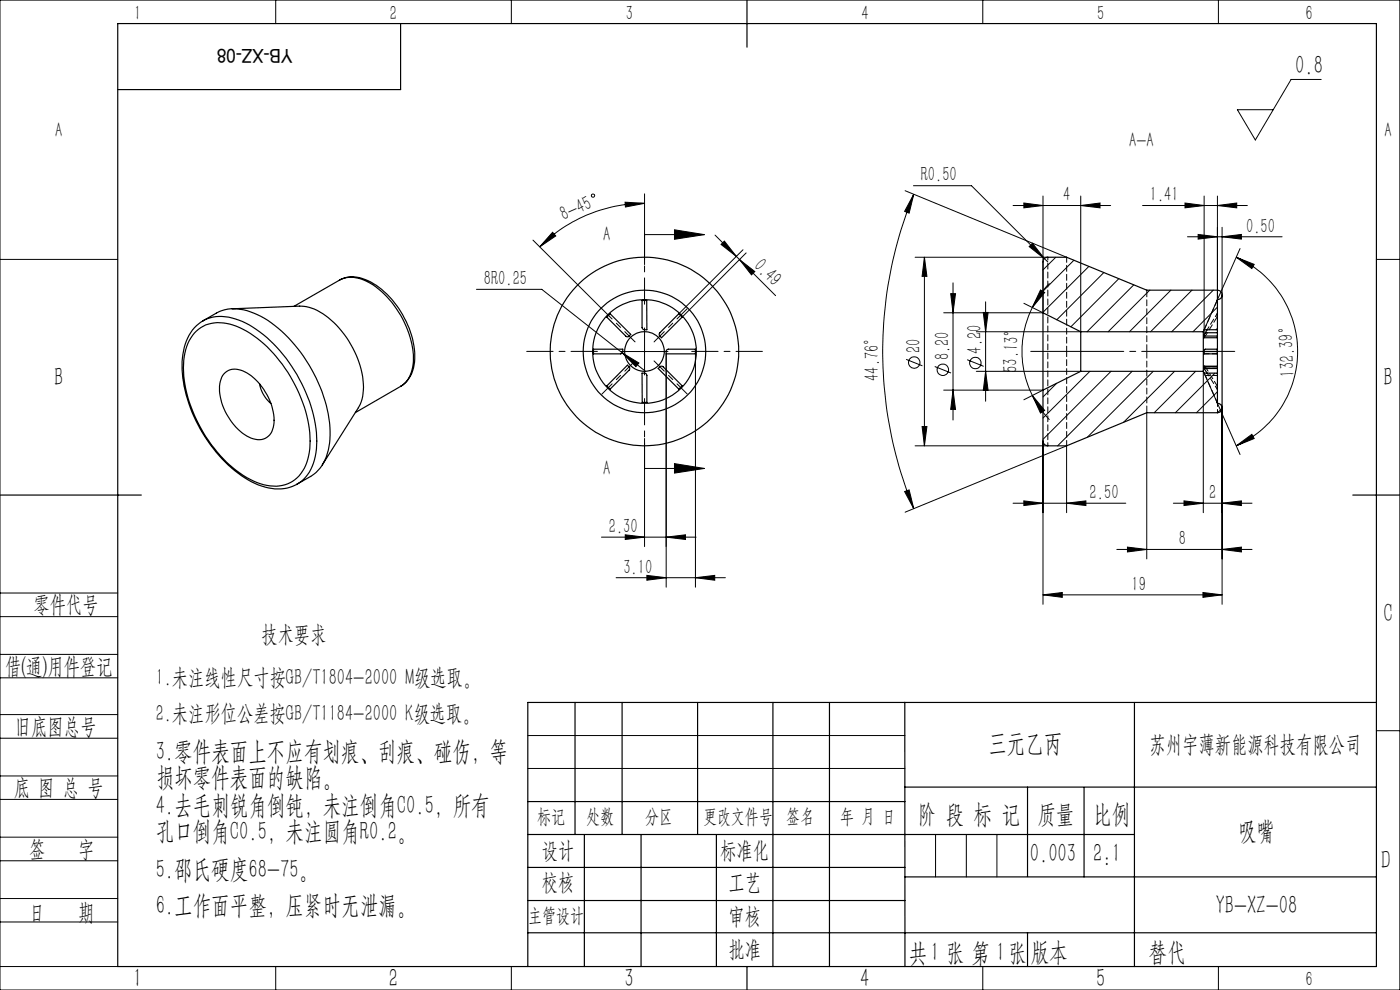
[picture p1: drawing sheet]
<svg xmlns="http://www.w3.org/2000/svg" width="297mm" height="210mm" viewBox="0 0 297 210" stroke-linecap="round" stroke-linejoin="round" font-family="sans-serif">
<g fill="none" stroke="#000" stroke-width=".21">
<path d="M0 0h297v210h-297zM58.5 0v5M108.5 0v5M208.5 0v5M258.5 0v5M280.3 16.9h-6.4l-7.6 12.8-3.8-6.4h7.6M193.8 39.4h12.3l15.4 15.4M0 55h25M113.1 50.9l14.6 14.6M117.2 49.3l.7 .8-3.4 2.3zM132.6 42.9l4.1 .2-4 .8zM136.7 43.1a31.5 31.5 0 0 0-22.2 9.3"/>
<path d="M136.7 49.8h12.7M136.7 41.1v15M143.1 48.7l6.3 1.1-6.3 1zM151.7 49.9l5.2 5.2M153 51.8l.7-.7 2.5 3.3zM156.9 55.1l7.6 7.6M156.9 55.1l3.2 2.5-.7 .7zM157.6 53l-13.6 13.6M158.3 53.6l-13.6 13.7M192 40.5l34.3 14.1M193.9 41.2l-1 4-1-.4zM193.9 41.2a87.6 87.6 0 0 0 0 66.7"/>
<path d="M194.1 54.6h28.2M196.1 54.6v40M196.1 54.6l.5 4h-1zM202.2 60v29.1M214.9 43.6h20.7M217.2 43.1l4.1 .5-4.1 .5zM218.3 52.3l.7-.7 2.5 3.2zM221.3 41.6v24.7M221.5 54.8l.8 .8M224 54.6l-2.7 2.6M227.8 55.2l-6.5 6.6M229.3 43.6l4.1-.5v1z"/>
<path d="M229.3 41.6v28.8h-22.2M231 56.5l-9.7 9.7M234.2 57.8l-10 10M237.3 59.1l-10.1 10.2M242.4 43.6h22.2M251.4 43.1l4 .5-4 .5zM251.9 50.2h20.1M254.2 49.7l4.1 .5-4.1 .5zM255.4 41.6v30M258.3 43.6l4.1-.5v1zM258.3 41.6v22.1M259.3 50.2l4-.5v1z"/>
<path d="M259.3 48.2v14.4M262.3 54.6l3.8 1.5-.5 .9zM262.3 54.6a21.9 21.9 0 0 1 13 20 21.9 21.9 0 0 1-13 20M263.1 52.7l-7.7 17.2M292 55h5M101.1 61.4h13.8l17.1 13.5M131.7 74.6h10M132 74.9l3.5 2.1-.6 .8zM132 74.9l5 3.9M136.7 69.6v9.9M141.3 75.1v49.5M147.5 75.1v49.5"/>
<path d="M192.2 76.2l3.5 1.4M198.3 77.7l3.5 1.4M200.2 66.3h21.1M201.7 62.3h1l-.5 4zM205.2 76.3l3.5 1.4M207.1 78.8h22.2M208.6 66.3h1l-.5 4.1zM209.1 78.8l.5 4h-1zM209.1 64v21.1M217.2 64.3l4.1 2M219 65.2a21 21 0 0 0 0 18.7M220.7 61.5l.9 .5-2.6 3.2z"/>
<path d="M222.6 60.1a20.3 20.3 0 0 0-3.6 5.1M231.2 78.8l-9.9 9.9M235.7 78.8l-14.4 14.4M240.2 78.8l-15.8 15.8M240.5 60.4l-9.9 10M243.9 61.6l-8.8 8.8M244.7 78.8l-14 13.9M248.4 61.6l-8.8 8.8M249.2 78.8l-10.9 10.8M252.9 61.6l-8.8 8.8M253.6 78.8l-8.7 8.8M255.3 78.8v30"/>
<path d="M255.4 79.2l7.7 17.2M257.4 61.6l-8.8 8.8M257.7 79.2l-8.4 8.4M258.3 65.1l-5.2 5.3M258.3 69.7l-.3 .2M136.7 93v22.9M136.7 99.4h12.7M143.1 98.3l6.3 1.1-6.3 1zM194.1 94.6h28.2M195.6 90.5h1l-.5 4.1zM200.2 82.8h21.1l-4.1 2M202.2 82.8l.5 4h-1z"/>
<path d="M219 83.9l2.6 3.2-.9 .5zM219 83.9a19.7 19.7 0 0 0 3.6 5.1M221.3 93.5v34.7M224.2 81.3l-2.9 2.9M243.3 87.6v31M258.3 83.1l-4.5 4.5M259.3 86.6l-1 1M259.3 86.6v41.6M262.3 94.6l3.3-2.5 .5 .9zM127.6 113.9h20.1M132.6 113.4l4.1 .5-4.1 .5zM141.3 113.9l4.1-.5v1z"/>
<path d="M191.9 104.3l1-.4 1 4zM192 108.6l34.3-14v14.2M214.9 106.7h23.9M217.2 106.2l4.1 .5-4.1 .5zM226.3 106.7l4.1-.5v1zM236.9 116.5h28.7M239.2 116.1l4.1 .4-4.1 .6zM248.9 106.7h16.7M251.2 106.2l4.1 .5-4.1 .5zM259.3 106.7l4-.5v1zM259.3 116.5l4-.4v1zM0 138.8h25"/>
<path d="M0 125.8h25M0 130.8h25M130.7 122.5h23.2M137.2 122.1l4.1 .4-4.1 .6zM147.5 122.5l4.1-.4v1zM221.3 126.2l4.1-.5v1zM221.3 126.2h38M255.2 125.7l4.1 .5-4.1 .5zM0 143.8h25M0 156.6h25M0 151.6h25M112 156h80"/>
<path d="M292 155h5M0 169.6h25M0 164.6h25M0 177.6h25M112 163h80M198.5 177v9M205 177v9M211.5 177v9M0 182.6h25M0 190.6h25M0 195.6h25M0 205h25"/>
<path d="M58.5 205v5M108.5 205v5M208.5 205v5M258.5 205v5"/>
<circle cx="125.8" cy="41.5" r=".35"/>
<circle cx="193.9" cy="76.9" r="1.2"/>
<circle cx="200" cy="78.4" r="1.21"/>
<circle cx="206.9" cy="77" r="1.2"/>
</g>
<path d="M261.9 74.5h-43.2" fill="none" stroke="#000" stroke-width=".21" stroke-dasharray="30.5 1.3 1.3 1.3" stroke-dashoffset="10.7"/>
<path d="M134.7 76.6l-7 7M134.7 72.5l-7-7M145.8 65.5l-7 7M145.8 83.6l-7-7" fill="none" stroke="#000" stroke-width=".21" stroke-dasharray="30.5 1.3 1.3 1.3" stroke-dashoffset="27.4"/>
<path d="M126.7 74.5h-15M136.7 64.5v-15M146.7 74.5h15M136.7 84.5v15" fill="none" stroke="#000" stroke-width=".21" stroke-dasharray="30.5 1.3 1.3 1.3" stroke-dashoffset="24.9"/>
<g fill="none" stroke="#000" stroke-width=".25">
<path d="M25 5h267v200h-267zM85 5v14h-60M158.5 0v10M72 59.4a6.4 6.4 0 0 1 6.5 .7 20.1 20.1 0 0 1 9.2 16.6 6.4 6.4 0 0 1-2.7 5.2l-9.6 5.6M72 59.4l-9.6 5.6M72 59.4a6.5 6.5 0 0 1 6.7 .4 19.3 19.3 0 0 1 9.2 17 6.5 6.5 0 0 1-2.9 5.1M41.2 70.7a7.5 7.5 0 0 1 8.3-1.7 23.1 23.1 0 0 1 11 9.1 27.3 27.3 0 0 1 5.2 17.1 8.3 8.3 0 0 1-5.2 7.6 10.8 10.8 0 0 1-8.9-1.9 30 30 0 0 1-12.7-22.9 11.1 11.1 0 0 1 2.3-7.3zM43.1 68a9.6 9.6 0 0 0-4.4 7.9 28.9 28.9 0 0 0 6.5 19.2 22.6 22.6 0 0 0 11 8.2 8.6 8.6 0 0 0 6.8-.6M43.1 68l2.8-1.6a9.3 9.3 0 0 1 8.7 .3 28.5 28.5 0 0 1 12.5 13.5 24.4 24.4 0 0 1 2.5 15.3 8.3 8.3 0 0 1-3.7 5.6l-2.9 1.6M43.1 68a9.1 9.1 0 0 1 8.3 .2 29.4 29.4 0 0 1 13.9 16 21.1 21.1 0 0 1 1.2 14 7.9 7.9 0 0 1-3.5 4.5M47.5 79.3a3.7 3.7 0 0 1 4.9-.2 12.4 12.4 0 0 1 5.7 11.1 3.3 3.3 0 0 1-5.3 2.5 12.3 12.3 0 0 1-6.2-11.3l.4-1.4zM49.2 65.5l14.4-.6a9.7 9.7 0 0 1 6.7 3 20.2 20.2 0 0 1 6.8 14.9l-.3 1.9-.6 1.5-7.8 12.4"/>
<path d="M125.9 74.1h6.2v.5l-.4 .5h-5.8zM128.7 67.3l.7-.7 4.4 4.3-.3 .4a.44 .44 0 0 1-.7 0zM133.1 77.5l.5 .5-.1 .4-4.1 4.1-.7-.6zM136.2 63.7h1v6.2h-.7l-.3-.4zM136.2 79.2h.7l.3 .4v5.8h-1zM140.1 77.7h.5l4.1 4.1-.7 .7-4.4-4.3zM141.5 74.2l.2-.1h5.8v1h-6.2zM144 66.6l.7 .7-4.4 4.3-.4-.5 .1-.5zM221.3 66.3v16.5M221.3 66.3l8 4.1M229.3 70.4v8.4M229.3 78.8l-8 4"/>
<path d="M229.3 78.8h26M229.3 70.4h26M255.3 70.4v8.4M255.3 78.8l.1 .4h2.9M255.4 77.8v.4M255.4 74.6v.5h2.9M255.4 71.3v.3h2.9M255.4 78.2l.7 1M255.4 71.3h2.9M255.4 78.2h2.9M255.4 77.8h2.9M255.4 74.6h2.9"/>
<path d="M255.7 70.6l-.3 .7M255.7 70.6h2.6M256.1 69.9l-.4 .7M258.3 77.7h-2.8l-.1 .1M258.3 74.1h-2.6l-.3 .5M258.3 75.1v2.6M258.3 71.6v2.5M258.3 63.6v.1M258.3 63.6a1.01 1.01 0 0 0 1-1 1.01 1.01 0 0 0-1-1h-15l-17-7h-4a.97 .97 0 0 0-1 1v10.7M258.3 70.6v.7M258.3 77.7v.1M258.3 74.1v.5"/>
<path d="M258.3 69.9h-2.9l-.1 .5M258.3 63.7v6.9M258.3 71.3v.3M258.3 74.6v.5M258.3 77.8v7.6M259.3 62.6v24M55.1 81.4a6.6 6.6 0 0 0 2.4 4.2M221.3 82.8v10.7a1.02 1.02 0 0 0 1 1.1h4l17-7h15a1.01 1.01 0 0 0 1-1.1 1.01 1.01 0 0 0-1-1M258.3 85.4v.1M0 105h30M287 105h10M122 149v28"/>
<path d="M132 149v28M148 149v28M164 149v56M176 149v56M191.9 149l.1 56M240.7 149v56M292 149h-180v56M112 177h128.7M112 170h80M124 177v28M136 177v28M152 177v28"/>
<path d="M191.9 167h100.1M218 167v18.9M230 167v19M112 197.9h180M112 184h80M112 191h80M192 186h100M218 197.9v7.1M158.5 205v5"/>
<circle cx="136.7" cy="74.6" r="20"/>
<circle cx="136.7" cy="74.6" r="11"/>
<circle cx="136.7" cy="74.6" r="13"/>
<circle cx="136.7" cy="74.6" r="4.2"/>
</g>
<g fill="#000">
<path d="M132.6 42.9l4.1 .2-4 .8zM117.2 49.3l.7 .8-3.4 2.3z"/>
<path d="M143.1 48.7l6.3 1.1-6.3 1zM143.1 98.3l6.3 1.1-6.3 1z"/>
<path d="M156.9 55.1l3.2 2.5-.7 .7zM153 51.8l.7-.7 2.5 3.3z"/>
<path d="M193.9 41.2l-1 4-1-.4zM191.9 104.3l1-.4 1 4z"/>
<path d="M258.3 43.6l4.1-.5v1zM251.4 43.1l4 .5-4 .5zM229.3 43.6l4.1-.5v1zM217.2 43.1l4.1 .5-4.1 .5z"/>
<path d="M132 74.9l2.9 2.9 .6-.8zM137.2 122.1l4.1 .4-4.1 .6zM147.5 122.5l4.1-.4v1zM254.2 49.7l4.1 .5-4.1 .5zM259.3 50.2l4-.5v1zM251.2 106.2l4.1 .5-4.1 .5zM259.3 106.7l4-.5v1zM239.2 116.1l4.1 .4-4.1 .6zM259.3 116.5l4-.4v1zM217.2 106.2l4.1 .5-4.1 .5zM226.3 106.7l4.1-.5v1zM221.3 126.2l4.1-.5v1zM255.2 125.7l4.1 .5-4.1 .5zM219 51.6l-.7 .7 3.2 2.5z"/>
<path d="M208.6 66.3h1l-.5 4.1zM209.1 78.8l.5 4h-1zM201.7 62.3h1l-.5 4zM202.2 82.8l.5 4h-1z"/>
<path d="M220.7 61.5l.9 .5-2.6 3.2zM219 83.9l2.6 3.2-.9 .5z"/>
<path d="M195.6 90.5h1l-.5 4.1zM196.1 54.6l.5 4h-1z"/>
<path d="M262.3 94.6l3.3-2.5 .5 .9zM262.3 54.6l3.8 1.5-.5 .9z"/>
<path d="M132.6 113.4l4.1 .5-4.1 .5zM141.3 113.9l4.1-.5v1z"/>
</g>
<path d="M256.1 69.9l2.1-3.4M258.2 74v1M258.2 82.5l-2.1-3.4" fill="none" stroke="#000" stroke-width=".21" stroke-dasharray="1.3 .6" stroke-dashoffset=".5"/>
<path d="M255.7 79.6h2.6M255.7 77.8h2.6M258.2 66.5v.7M258.2 81.8v.7" fill="none" stroke="#000" stroke-width=".21" stroke-dasharray="1.3 .6" stroke-dashoffset=".3"/>
<path d="M226.3 74.5v-20M255.7 77.8l2.5 4M258.2 75h-2.7M226.3 94.5v-20" fill="none" stroke="#000" stroke-width=".21" stroke-dasharray="1.3 .6" stroke-dashoffset=".2"/>
<path d="M255.5 79.1l.2 .5M255.5 77.7l.2 .1M258.2 63.7h.1M258.2 67.2l-2.7 4.4M258.3 63.7h-.1M258.3 66.5h-.1M258.3 67.2h-.1M258.3 75h-.1M258.3 82.5h-.1M258.3 81.8h-.1" fill="none" stroke="#000" stroke-width=".21" stroke-dasharray="1.3 .6"/>
<path d="M255.7 79.6l2.5 5.7" fill="none" stroke="#000" stroke-width=".21" stroke-dasharray="1.3 .6" stroke-dashoffset=".4"/>
<path d="M258.2 63.7l-2.7 6.2" fill="none" stroke="#000" stroke-width=".21" stroke-dasharray="1.3 .6" stroke-dashoffset=".1"/>
<path d="M258.3 61.5v2M222.3 94.5v-40M258.3 85.5v2" fill="none" stroke="#000" stroke-width=".21" stroke-dasharray="1.3 .6" stroke-dashoffset=".6"/>
<path d="M243.3 74.5v-13M243.3 87.5v-13" fill="none" stroke="#000" stroke-width=".21" stroke-dasharray="1.3 .6" stroke-dashoffset="-.1"/>
<g font-size="5.6">
<text x="274.7" y="15.7">0.8</text>
<text x="11.5" y="81.9">B</text>
<text x="293.5" y="81.9">B</text>
<text x="293.5" y="131.9">C</text>
<text x="33" y="161.2">3.零件表面上不应有划痕、刮痕、碰伤，等</text>
<text x="209.6" y="159.5">三元乙丙</text>
<text x="33" y="166.8">损坏零件表面的缺陷。</text>
<text x="33" y="172.6">4.去毛刺锐角倒钝，未注倒角C0.5，所有</text>
<text x="33" y="178.2">孔口倒角C0.5，未注圆角R0.2。</text>
<text x="194.7" y="174.6">阶 段 标 记</text>
<text x="220.1" y="174.6">质量</text>
<text x="231.9" y="174.6">比例</text>
<text x="262.6" y="178.2">吸嘴</text>
<text x="218.5" y="182.9">0.003</text>
<text x="231.9" y="182.9">2:1</text>
<text x="293" y="184.4">D</text>
<text x="33" y="186.1">5.邵氏硬度68-75。</text>
<text x="33" y="193.9">6.工作面平整，压紧时无泄漏。</text>
<text x="257.9" y="193.9">YB-XZ-08</text>
<text x="197.4" y="203.9">1</text>
<text x="211.3" y="203.9">1</text>
<text x="218.7" y="203.9">版本</text>
<text x="243.6" y="203.9">替代</text>
<text x="28.3" y="209.4">1</text>
<text x="82.5" y="209.4">2</text>
<text x="132.5" y="209.4">3</text>
<text x="182.5" y="209.4">4</text>
<text x="192.8" y="204.1">共 张 第 张</text>
<text x="232.5" y="209.4">5</text>
</g>
<g font-size="4.9">
<text x="7.1" y="129.9">零件代号</text>
<text x="55.5" y="136.3">技术要求</text>
<text x="1.1" y="143">借(通)用件登记</text>
<text x="33" y="145.4">1.未注线性尺寸按GB/T1804-2000 M级选取。</text>
<text x="3.2" y="155.6">旧底图总号</text>
<text x="33" y="153">2.未注形位公差按GB/T1184-2000 K级选取。</text>
<text x="243.9" y="159.5">苏州宇薄新能源科技有限公司</text>
<text x="2.9" y="168.7">底 图 总 号</text>
<text x="6.2" y="181.7">签</text>
<text x="16.6" y="181.7">字</text>
<text x="114.9" y="181.9">设计</text>
<text x="152.8" y="182">标准化</text>
<text x="114.9" y="188.8">校核</text>
<text x="154.5" y="188.8">工艺</text>
<text x="6.2" y="195.1">日</text>
<text x="16.6" y="195.1">期</text>
<text x="154.5" y="196.1">审核</text>
<text x="154.5" y="202.9">批准</text>
</g>
<g font-size="4.4">
<text x="28.5" y="4.1">1</text>
<text x="82.7" y="4.1">2</text>
<text x="132.7" y="4.1">3</text>
<text x="182.7" y="4.1">4</text>
<text x="232.7" y="4.1">5</text>
<text x="277" y="4.1">6</text>
<text x="11.7" y="29.1">A</text>
<text x="293.7" y="29.1">A</text>
<text x="239.6" y="31.1">A-A</text>
<text x="195.3" y="38.5">R0.50</text>
<text x="119.6" y="46.8" transform="rotate(-24 119.6 46.8)">8-45</text>
<text x="225.6" y="42.7">4</text>
<text x="243.9" y="42.7">1.41</text>
<text x="128" y="51.2">A</text>
<text x="264.4" y="49.3">0.50</text>
<text x="159.7" y="56.7" transform="rotate(45 159.7 56.7)">0.49</text>
<text x="102.6" y="60.5">8R0.25</text>
<text x="195.3" y="74.9" transform="rotate(-90 195.3 74.9)">20</text>
<text x="201.3" y="76.4" transform="rotate(-90 201.3 76.4)">8.20</text>
<text x="208.2" y="75" transform="rotate(-90 208.2 75)">4.20</text>
<text x="186.5" y="80.8" transform="rotate(-91 186.5 80.8)">44.76°</text>
<text x="215.8" y="79.1" transform="rotate(-88 215.8 79.1)">53.13°</text>
<text x="274.6" y="79.9" transform="rotate(-92 274.6 79.9)">132.39°</text>
<text x="128" y="100.8">A</text>
<text x="231.2" y="105.9">2.50</text>
<text x="256.5" y="105.8">2</text>
<text x="129.2" y="113">2.30</text>
<text x="250.1" y="115.7">8</text>
<text x="132.2" y="121.7">3.10</text>
<text x="240.1" y="125.3">19</text>
<text x="277" y="209.1">6</text>
</g>
<g font-size="4.2">
<text x="114" y="174.5">标记</text>
<text x="124.4" y="174.5">处数</text>
<text x="136.9" y="174.5">分区</text>
<text x="149.2" y="174.5">更改文件号</text>
<text x="166.8" y="174.5">签名</text>
<text x="178.3" y="174.5">年 月 日</text>
<text x="112.1" y="195.5">主管设计</text>
</g>
<text font-size="4.1" x="62" y="10.4" transform="rotate(-180 62 10.4)">YB-XZ-08</text>
</svg>
